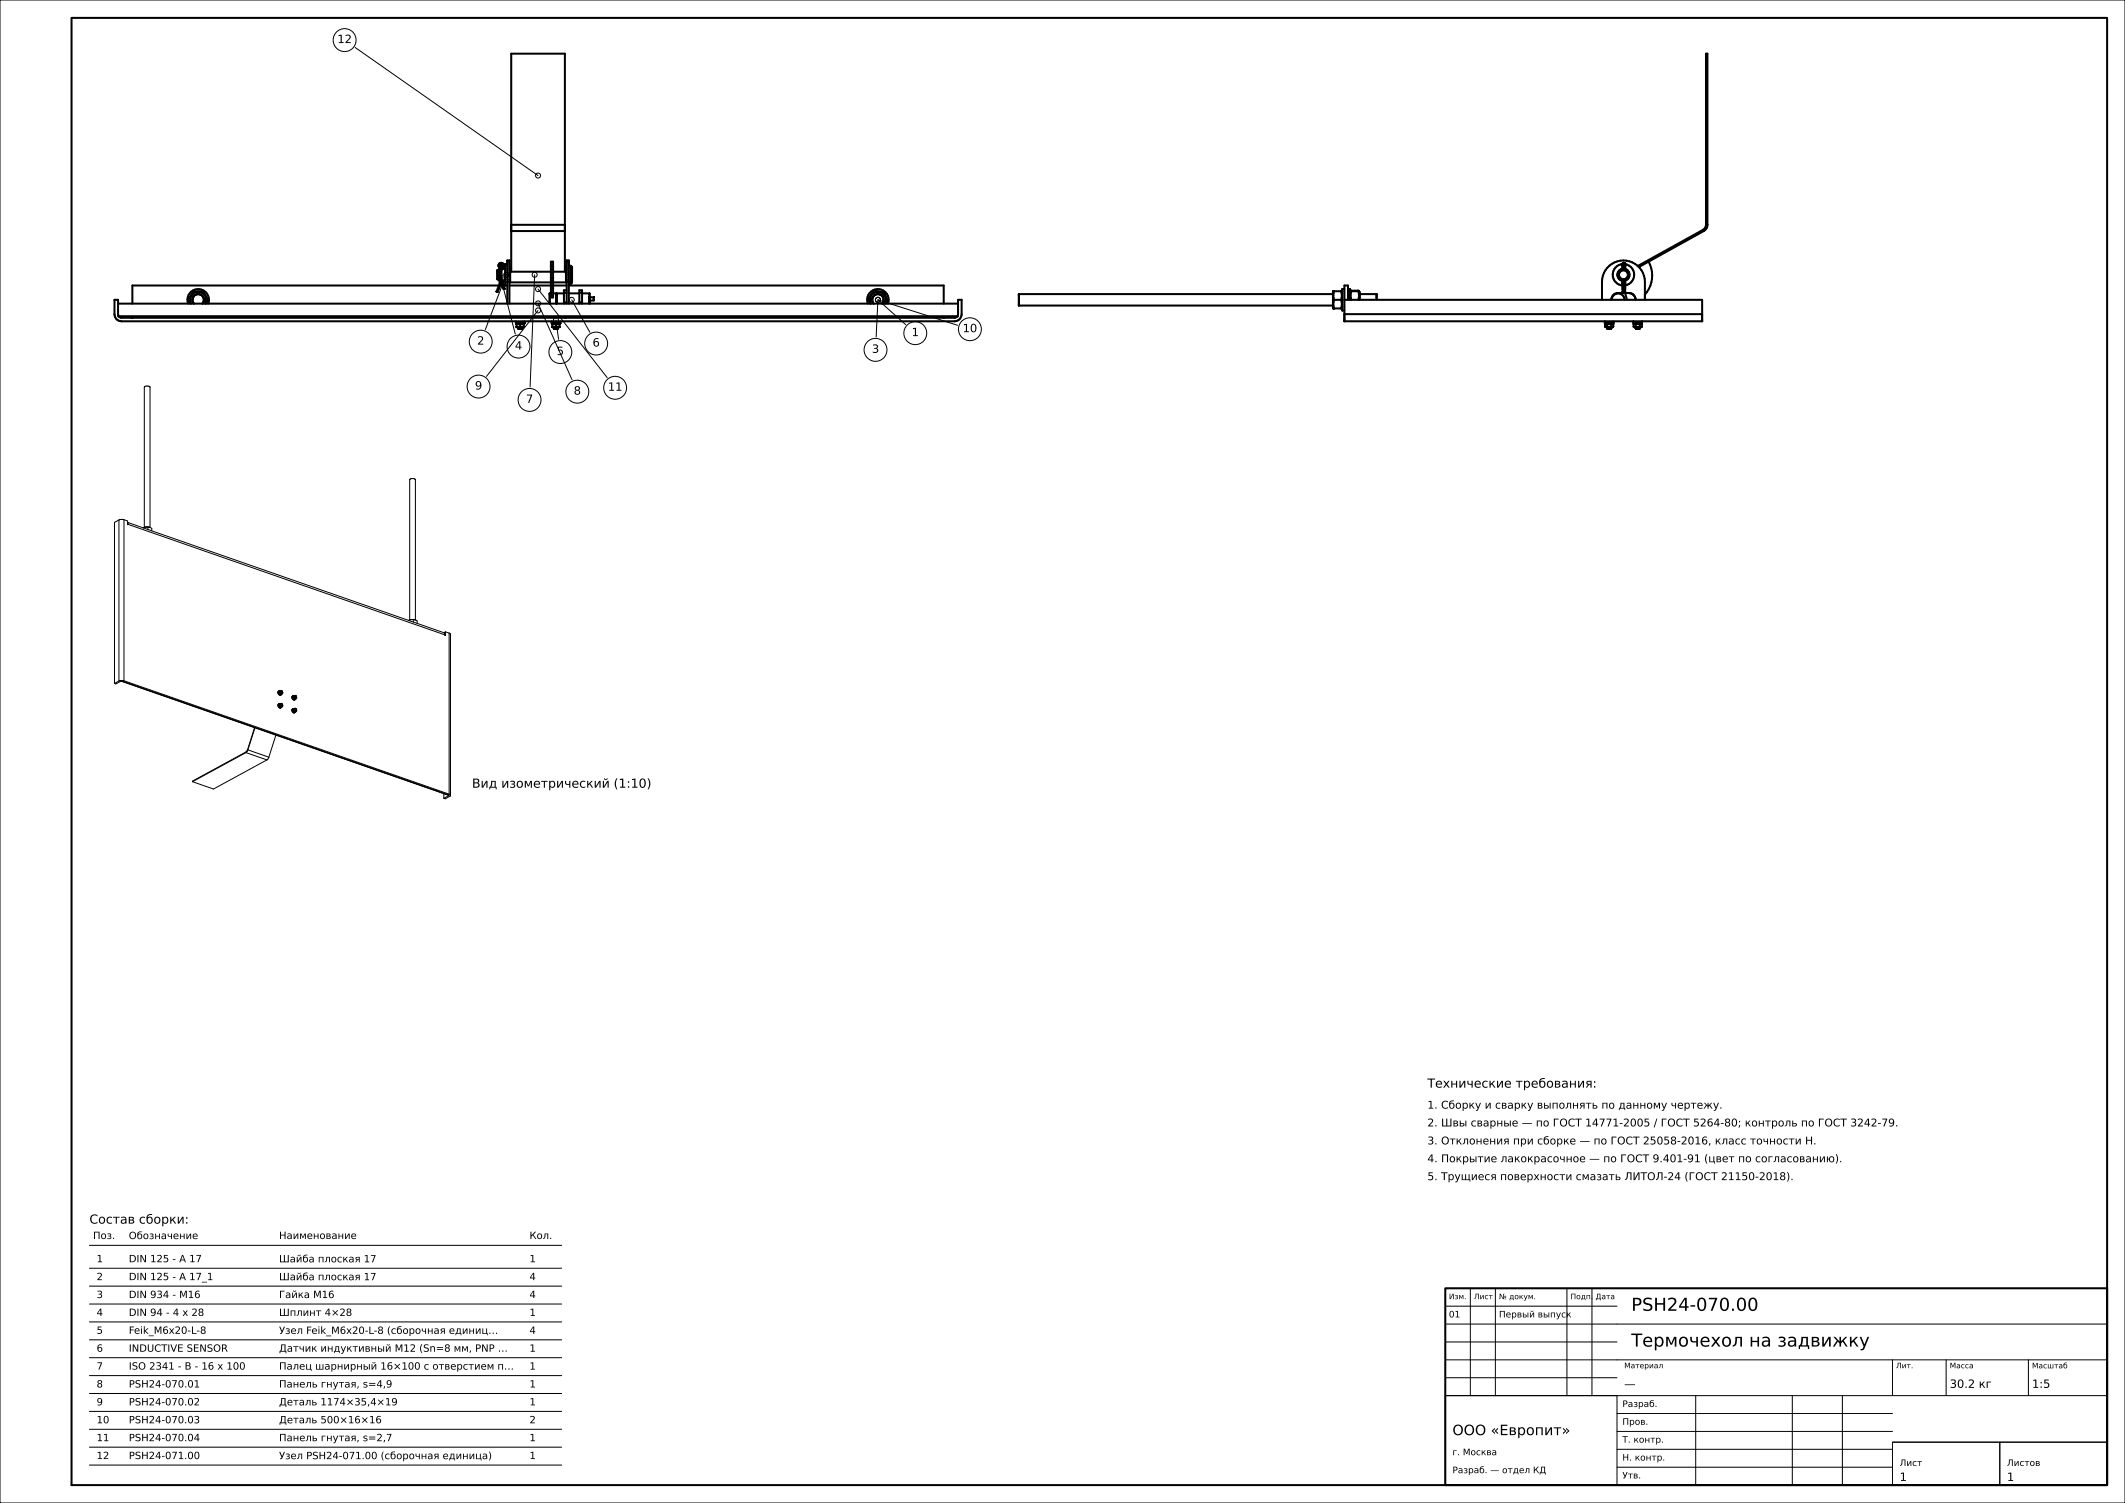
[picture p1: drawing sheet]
<svg xmlns="http://www.w3.org/2000/svg" width="594mm" height="420mm" viewBox="0 0 594 420" stroke-linecap="round" stroke-linejoin="round" font-family="sans-serif">
<g fill="none" stroke="#000" stroke-width=".28">
<path d="M0 0h594v420h-594zM99.3 13.3l51.1 35.8M139.9 77.5l4.1 15.9M141.5 76.8l-5.8 15.3M149.4 76.8l-1.2 31.4M150.4 84.8l9.5 21.4M150.4 86.7l-14.4 18.5M150.4 80.8l19.3 24.7M155.4 89.5l.7 5.3M159.8 83.8l5.1 9.1M245.4 83.8l7.8 6.9M245.4 83.8l-.5 10.4"/>
<path d="M245.4 83.8l22.3 7.1M40.3 108.2v39.2M40.4 108.1a1.24 1.24 0 0 1 1.5 0M40.4 108.1l-.1 .1M41.9 108.1v.1M41.9 108.2v39.2M33.2 145.3l-1.2 .7v45M33.2 145.3v45M34.7 145.2l1 .4v1M34.7 145.2l-1.5 .1M34.7 145.2v45M35.7 146l88.4 30.8 .3 .6"/>
<path d="M35.7 146l.1 .5M35.7 146.6h.1M35.8 146.6h.1M35.8 146.5v.1M35.8 146.5l88.6 30.9M35.8 146.5l-.1 .1M40.1 147.5h-.1M40.5 147.3l-.4 .2M40.5 147.3h.1M41.1 147.2l-.6 .1M41.8 147.3h-1.3M41.8 147.3h-.5v.7"/>
<path d="M41.8 147.3l.6 .3v.7M114.2 173.4h.1M114.5 173.2v-39.1a1.09 1.09 0 0 1 1.6 0v39.1M114.7 173.2l-.5 .2M115.3 173.1l-.6 .1M115.3 173.1h.2M115.3 173.1l.6 .1M115.5 173.1l.5 .1M115.5 173.1v.7M115.9 173.2h.1M116 173.2l.6 .3v.7M124.4 177.4v.1"/>
<path d="M124.4 177.5h.1M124.5 177.5h.1M124.5 176.6l-.3 .3M124.5 176.6v.9M124.5 176.6l1 .3M124.5 177.5h-.1M125.5 176.9l.4 .4v45M125.5 176.9v45M33.2 190.3l-1.2 .7M33.8 190.4l-1.4 .7-.4-.1M33.8 190.4h.5M33.8 190.3l91.7 32"/>
<path d="M34.2 190.4l91.1 31.7M34.7 190.2l90.8 31.7M34.7 190.2l-1.5 .1M77.8 197.1v.1M77.8 197v.2M77.8 193.4l.1 .5M77.8 193.4h.1M77.8 197.2l.2 .4M77.8 197.2l.2 .5M77.8 197h.1M77.8 197h.2M77.8 193.4h.2"/>
<path d="M77.8 197l.1 .1M77.8 193.4l.1 .1M77.8 196.9v.2M77.9 196.8l-.1 .2M77.9 193.5h.1M77.9 197.1h.1M77.9 193.2a.61 .61 0 0 0-.1 .7 .61 .61 0 0 0 .6 .3M77.9 197.1l.5 .6M77.9 193.5l.3 .5 .3 .1M77.9 196.8h.1M77.9 193.2l-.1 .2M77.9 193.9l.1 .1"/>
<path d="M78 196.7a.6 .6 0 0 0-.2 .8 .6 .6 0 0 0 .7 .3M78 193.1l-.2 .1M78 193.1l-.1 .1M78 197v.3M78 193.4v.3M78 196.7l-.1 .1M78 193.1l-.2 .3M78 197.3l.4 .4M78 193.2v.2M78 193.7l.4 .4M78 197.6l.3 .2M78 194l.3 .2"/>
<path d="M78 196.7h.1M78 193.1h.1M78 197.7l.3 .1M78 194.1l.3 .1M78.1 196.7h-.1M78.1 196.7l-.2 .1 .1-.1M78.1 193.1h-.1M78.1 193.1l-.2 .1 .1-.1M78.2 196.6l-.2 .4M78.2 197.2l.2 .2M78.2 196.6v.6M78.2 196.6l.4-.1 .2 .2"/>
<path d="M78.2 197.2l-.2 .1M78.2 193.6l.4 .4M78.2 193v.6M78.2 193l.4-.1 .2 .2 .2 .7M78.2 193l-.2 .2M78.2 193.6l-.2 .1M78.3 196.6l-.2 .1M78.3 193l-.2 .1M78.3 197.8h.1M78.3 194.2h.1M78.4 197.4l.2 .2-.2 .1M78.5 197.8h-.1"/>
<path d="M78.5 194.2h-.1M78.5 196.8v.3l.3 .2M78.5 193.2v.4h.3M78.5 196.8l.3 .4M78.6 193.1v.4l.2 .1M78.6 193.1l-.1 .1M78.6 197.7l-.1 .1M78.6 194.1l-.1 .1M78.6 194.1l-.3 .2M78.6 194l-.2 .1M78.6 196.9l.1 .1M78.6 196.8v.1"/>
<path d="M78.6 197.7h-.1M78.6 194.1h-.1M78.6 197.7l-.2 .1M78.6 194.1l-.2 .1M78.7 197v.1M78.7 196.6l-.4 .2 .2 .5M78.7 196.6l.1 .1M78.7 196.7l-.2 .1M78.7 196.7h.1M78.7 197.1l.2 .1M78.7 196.7l-.1 .1M78.7 193.1l-.1 .3 .3 .2"/>
<path d="M78.8 193.1a.33 .33 0 0 0-.5 .2 .33 .33 0 0 0 .3 .4 .33 .33 0 0 0 .4-.3M78.8 193.1l.1 .1M78.8 196.7l.1 .1M78.8 193.1h-.2M78.8 194l-.2 .1M78.8 196.7l.2 .5M78.8 197.2v.1M78.9 193.2h.1M78.9 196.8l.1 .1M78.9 193.2l.1 .1M78.9 197.1v.1M78.9 193.5v.1"/>
<path d="M79 197.2h-.2M79 193.3v.1M79 196.9v.1M79 196.9h.1M79 193.3h.1M79 197.1h-.1M79 193.5h-.1M79 197v.1M79 193.4v.1M79 197.1v.1M79 193.5l-.2 .1M79 197.2l-.2 .2-.3-.1"/>
<path d="M79 197.4l-.6 .3M79 197.4l-.4 .3M79 193.8l-.6 .3M79 193.8l-.4 .2M79 197.2v.2M81.7 194.8v.1M81.7 198.3l.1 .6M81.7 194.9l.5 .6M81.7 194.8h.1M81.7 195l.5 .6M81.7 198.3l.2 .1M81.7 194.7l.2 .1"/>
<path d="M81.7 198.3h.1M81.7 198.4h.1M81.7 194.6v.4M81.7 198.3l.1 .1M81.8 198.4v.5M81.8 194.6l-.1 .1M81.8 198.2l-.1 .1M81.8 194.5a.61 .61 0 0 0-.1 .8 .61 .61 0 0 0 .7 .2M81.8 198.1l-.1 .1M81.8 198.4h.1M81.8 194.8h.1M81.8 194.8l.5 .7"/>
<path d="M81.8 198.4l.3 .6 .3 .1M81.8 194.5v.1M81.8 198.9l.3 .2M81.8 194.6l-.1 .2M81.9 198.1l-.1 .1M81.9 194.8v.2M81.9 198.4v.2M81.9 194.5l-.1 .1M81.9 198.1l-.1 .3M81.9 198.6l.4 .4M81.9 195l.4 .4M81.9 198.1v.3"/>
<path d="M81.9 194.5h-.1M81.9 198.1h-.1M81.9 194.4l-.2 .2M81.9 198a.61 .61 0 0 0-.3 .8 .61 .61 0 0 0 .7 .4M82 194.4l-.1 .1M82 198l-.1 .1M82 194.4l-.2 .1M82 198l-.2 .1M82.1 199.1l.2 .1M82.1 198.5l.4 .4M82.1 198l.4-.1 .4 .4M82.1 194.4l-.2 .4"/>
<path d="M82.1 194.9l.4 .4-.2 .1M82.1 194.4v.5M82.1 194.4l.4-.1 .2 .2M82.1 194.9l-.2 .1M82.1 198v.5M82.1 198l-.2 .1M82.1 198.5l-.2 .1M82.2 194.4h-.2M82.2 198h-.2M82.3 195.5h.1M82.4 194.6v.3l.2 .2M82.4 199.2h-.1"/>
<path d="M82.4 194.5v.1M82.4 195.5h-.2M82.4 199.1l-.1 .1M82.5 194.5v.4h.4M82.5 198.1h.3M82.5 198.1v.3l.2 .2M82.5 194.5h-.1M82.5 198.1l-.2 .3 .3 .3M82.5 195.5h-.1M82.5 199.1h-.1M82.5 199.1l-.2 .1M82.5 198.9l-.2 .1"/>
<path d="M82.5 194.6l.3 .3M82.5 195.5l-.1 .1M82.5 194.5v.1M82.6 194.4a.37 .37 0 0 0-.3 .5 .37 .37 0 0 0 .6 .1M82.6 194.4l.1 .1M82.6 194.4l-.1 .1M82.6 194.5h-.1M82.6 198.1l-.1 .2 .3 .2M82.7 198a.39 .39 0 0 0-.5 .5 .39 .39 0 0 0 .6 .3M82.7 198v.1M82.7 194.5h.1M82.7 198.9l-.2 .2"/>
<path d="M82.7 195l-.1 .1M82.7 198.6l-.1 .1M82.7 194.5l.2 .2M82.8 194.5v.1M82.8 198.1v.1M82.8 195h-.1M82.8 198.6h-.1M82.8 194.6h.1M82.8 198.2h.1M82.8 194.6l.1 .1M82.8 198.2l.1 .1M82.8 194.9h.1"/>
<path d="M82.8 198.5h.1M82.8 198.7v.1M82.9 194.7v.1M82.9 198.3v.1M82.9 194.7h.1M82.9 198.3h.1M82.9 194.9h-.1M82.9 198.5h-.1M82.9 194.8v.1M82.9 194.9h.1M82.9 198.5l-.2 .1M82.9 194.8v.2"/>
<path d="M82.9 198.4v.1M82.9 195.2l-.4 .3M82.9 195.2l-.6 .2M82.9 194.7v.5M82.9 198.8l-.6 .2M82.9 198.3v.5M82.9 198.8l-.4 .1M82.9 198.5l-.1 .2M68.8 210.3l-15 8.1M68.8 210.1l-15 8.2v.1M68.8 210.1v.2M68.8 210.3l5.8 2.1"/>
<path d="M69.3 209.5l-.5 .8M69.3 209.5l5.9 2.1M71.2 203.3l-2 6.2-.4 .6M71.3 203.4l-2 6.1M74.6 212.4l-14.9 8.1-5.9-2.1M75.2 211.6l-.6 .8M77.1 205.4l-1.9 6.2M124.1 221.8v1.3M125.2 222.1l.2 .2-.1 .1M125.3 222.4l-1.2 .7M125.3 222.2v.2M125.5 221.9l.4 .4"/>
<path d="M125.9 222.3l-1.4 .9-.4-.1M25 348h132M25 354.4h132M25 359.4h132M411 360v30M418 360v30M438 360v30M445 360v30M25 364.4h132M25 369.4h132M25 374.4h132M25 379.4h132"/>
<path d="M404 380h185M404 375h48M404 370h185M404 365h48M529 380v10M544 380v10M567 380v10M25 384.4h132M25 389.4h132M25 394.4h132M25 399.4h132M404 390h48v25h-48z"/>
<path d="M404 390h185M404 385h48M452 400h77M452 395h77M474 390v25M501 390v25M515 390v25M25 404.4h132M25 409.4h132M452 410h77M452 405h77M529 403h30v12h-30z"/>
<path d="M529 403h60M559 403h30v12h-30z"/>
<circle cx="96.3" cy="11.2" r="3.2"/>
<circle cx="150.4" cy="49.1" r=".7"/>
<circle cx="139.9" cy="77.5" r=".7"/>
<circle cx="141.5" cy="76.8" r=".7"/>
<circle cx="149.4" cy="76.8" r=".7"/>
<circle cx="134.4" cy="95.5" r="3.2"/>
<circle cx="144.9" cy="96.9" r="3.2"/>
<circle cx="150.4" cy="86.7" r=".7"/>
<circle cx="150.4" cy="80.8" r=".7"/>
<circle cx="150.4" cy="84.8" r=".7"/>
<circle cx="155.4" cy="89.5" r=".7"/>
<circle cx="156.6" cy="98.4" r="3.2"/>
<circle cx="159.8" cy="83.8" r=".7"/>
<circle cx="166.6" cy="96" r="3.2"/>
<circle cx="244.7" cy="97.8" r="3.2"/>
<circle cx="245.4" cy="83.8" r=".7"/>
<circle cx="255.8" cy="93.1" r="3.2"/>
<circle cx="271.1" cy="92" r="3.2"/>
<circle cx="133.8" cy="108" r="3.2"/>
<circle cx="148" cy="111.8" r="3.2"/>
<circle cx="161.4" cy="109.4" r="3.2"/>
<circle cx="171.9" cy="108.4" r="3.2"/>
</g>
<g fill="none" stroke="#000" stroke-width=".56">
<path d="M20 5h569v410h-569zM139.4 74.6l.3 .5M139.4 74.6a.74 .74 0 0 1 .7-1.1 .74 .74 0 0 1 .6 1.1M139.4 79.8h-102.4v5M139.4 74.6h.1M139.6 75.2l-.6 .3v2.5l.6 .4M139.6 75.2v3.2M139.6 78.4h.1M139.6 75.2h.1M139.7 74.4l-.3 .2M139.7 74.4a.48 .48 0 0 1 .4-.7 .48 .48 0 0 1 .4 .7M139.7 74.4l.3 .6"/>
<path d="M139.7 75.1v4M139.7 79.1l-.9 2.4M139.7 79.1h.3M139.7 75.1h.1M139.7 79.1h.1M139.8 74a.37 .37 0 0 1 .5-.1 .37 .37 0 0 1 .1 .5l-.3 .7-.3-.7zM139.8 79.8h.6M140 75l-.3 .1M140 79.1l-1 2.5-.2-.1M140 75v4.1M140.2 78.3l.3 .1M140.2 75l.3 .1"/>
<path d="M140.2 79.1l.6 1.7M140.2 75v4.1M140.5 75.1h.1M140.5 79.1h-.1M140.5 75.1v.1M140.5 78.4v.7M140.5 79.1l.6 1.6-.4 .1-.6-1.7-1 2.5-.3-.1M140.5 79.1h-.3M140.5 78.4h.1M140.5 75.2h-.3M140.5 74.4l.2 .2M140.5 74.4l-.3 .6"/>
<path d="M140.6 78.4h.1M140.6 75.2h-.1M140.6 75.2h.1M140.6 78.4h.6M140.6 75.2h.6M140.7 74.6h.1M140.7 79.8h1.1M140.7 74.6l-.2 .5M141.8 73.8h-.6v6M141.8 78.8h.6M142.4 79.8h11.6M142.4 78.4h.2"/>
<path d="M142.4 75.2h.2M142.9 74.7h-.3v4.2h11.4M142.9 62.8h15M142.9 64.6h15M154 75.9h-11.1v-60.9h15v60.9h-3.3M154 73.1h.6v10h-.6zM154.6 79.8h3.8M157.9 74.7h.3v4.2h-3.6M158.2 78.4h.2M158.2 75.2h.2M158.4 78.8h.6M159 79.8h104.8v5"/>
<path d="M159 79.3h.6M159 74.3h.6M159.6 74.3v5M159.6 74.3l.3 .3v4.4l-.3 .3M453.4 75.2a1.6 1.6 0 0 0-1.2 1.6 1.6 1.6 0 0 0 1.2 1.5M453.4 78.3l.4 .1M453.4 78.3h.1M453.4 78.3l.1 3.3M453.5 75.2h-.1M453.5 75.1a1.7 1.7 0 0 0-1.4 1.7 1.7 1.7 0 0 0 1.4 1.7M453.5 73.8a3 3 0 0 0-2.7 3 3 3 0 0 0 2.7 3M453.5 75h.1"/>
<path d="M453.5 74.4h.8M453.5 79.1h.1M453.6 75h.1M453.6 79.1h.1M453.7 79.1h-.1M453.7 75v.1M453.7 79.1h.1M453.7 75.1h.1M453.8 75.1h.2M453.8 75.2h-.4M453.8 75.2a1.6 1.6 0 0 1 1.6 1.6 1.6 1.6 0 0 1-1.6 1.6M453.8 75.2h-.3"/>
<path d="M453.8 73.5l-.3 .2v1.5M453.8 73.5h.2M453.8 73.5v1.7M453.8 78.4v3.1M454 79.1h-.2M454 73.5l.3 .2v1.6M454 79.1h.1M454 73.5v1.7M454 78.4v3.1M454.1 75.1h-.1M454.1 79.1h.1M454.1 75.1h.1"/>
<path d="M454.2 79.1h.1M454.2 75h.1M454.3 75h-.1M454.3 79.1h.1M454.3 75h.1M454.3 75.2a1.7 1.7 0 0 1 1.2 1.6 1.7 1.7 0 0 1-1.2 1.6M454.3 73.8a3 3 0 0 1 2.5 3 3 3 0 0 1-2.5 2.9M454.3 78.3v3.3M460.8 73.1a8 8 0 0 1-1 9.2M476.9 62.8v-47.8h.4v47.8M476.9 62.8h.4M476.9 62.8a1.6 1.6 0 0 1-.8 1.4l-18.3 10.1"/>
<path d="M477.3 62.8l-.2 .8-.9 1-18.1 10M32 83.8h1v4.3l.4 .5 .6 .2h232.8l.6-.2 .4-.5v-4.3h1v4l-.2 .9-.6 .6-1.2 .5h-232.8l-1.2-.5-.7-1.1zM33 84.8h234.8M33 88.4h234.8M33.3 88.5h234.2M33.5 88.6h233.8M37 88.6v.2M52.6 84.8a3 3 0 0 1 2.8-4 3 3 0 0 1 2.8 4M53.2 84.8l-.6-1 1.4-2.4h2.8l1.4 2.4-.6 1M53.5 84.8a2.22 2.22 0 0 1 1.9-3.2 2.22 2.22 0 0 1 1.9 3.2M54 82.9a1.6 1.6 0 0 0 .2 1.9l-.4-1.1zM54.3 82.6a1.6 1.6 0 0 1 2.1-.1 1.6 1.6 0 0 1 .4 2"/>
<path d="M54.3 82.6l-.3 .3M56.8 84.5l-.2 .3M141.8 84.8v-12h.6v12M142.4 88.6l.6 .2M144.2 89.8v.3h2.4M144.2 90.1v.3h2.4M144.4 91.3h1M144.4 90.6h1M144.5 90.4v1h1.8v-1M144.8 91.7h1.2M144.8 91.4v.3M145.4 91.3h1"/>
<path d="M145.4 90.6h1M145.4 90.6v.7M146 91.4v.3M146.6 90.1h.1M146.6 90.2h.1M146.6 90.4h.1M146.6 90.2v.1M146.6 90.3h.1M146.6 90.3v.1M146.6 89.8v.5M154 82h-.4v2.8M154.2 90.1h2.4"/>
<path d="M154.2 89.8v.6h2.4M154.4 90.6h1M154.4 91.3h1M154.5 90.4v1h1.8v-1M154.6 82h.9v2.8M154.8 91.7h1.2M154.8 91.4v.3M155.4 90.6h1M155.4 91.3h1M155.4 90.6v.7M155.5 82.1h.1M156 91.4v.3"/>
<path d="M156.6 90.1h.1M156.6 90.2h.1M156.6 90.4h.1M156.6 90.2v.1M156.6 90.3h.1M156.6 89.8v.5M157.6 81.8h.8M157.6 84.5h.8M157.6 82h-2v2.8M158.4 88.6l-.6 .2M158.4 84.8v-12h.6v12M158.4 81.1h-.8v3.7"/>
<path d="M159 82h2.9M161.9 84.8v-3.7h.8v3.7M161.9 81.8h.8M161.9 84.5h.8M162.7 82h2.1v2.8M164.8 83h.1M164.8 84h.1M164.8 83l1.2 .1v.8l-1.2 .1M242.6 84.8a3 3 0 0 1 2.8-4 3 3 0 0 1 2.8 4M243.2 84.8l-.5-1.4 1.6-2.2 2.8 .4 1 2.5-.5 .7M243.5 84.8a2.22 2.22 0 0 1 1.9-3.2 2.22 2.22 0 0 1 1.9 3.2M244.3 82.6a1.6 1.6 0 0 0-.1 2.2 1.6 1.6 0 0 1 .6-2.5 1.6 1.6 0 0 1 2.2 1.3 1.6 1.6 0 0 0-1-1.3 1.6 1.6 0 0 0-1.7 .3z"/>
<path d="M247 83.6l-.4 1.2M263.8 88.6v.2M372.6 82.2h-87.8v3.2h87.8M372.9 83.8h2M372.9 81.4a3.5 3.5 0 0 0 0 2.4M372.9 83.8a3.5 3.5 0 0 0 0 2.4M374.9 81.4a3.5 3.5 0 0 1 0 2.4M374.9 83.8a3.5 3.5 0 0 1 0 2.4M375.2 81.6l-.1-.2h-2.4l-.1 .2 .1 4.6h2.4l.1-.2M375.8 83.8h100v6h-100v-10h1v4M375.8 80.8h-.6v6h.6M375.8 87.8h100"/>
<path d="M376.8 80.8h.6v3M377.5 81.4h2.4M377.5 81.4l-.1 .2M377.7 81.2l-.2 .2M377.7 81.2v.2M377.7 81.2h2M377.7 81.4a3.5 3.5 0 0 0 0 2.4M379.7 81.2l.3 .4v2.2M379.7 81.2v.2M379.7 81.4a3.5 3.5 0 0 1 0 2.4M380 82.2h4.8v1.6M447.8 83.8v-5a6 6 0 0 1 6-6 6 6 0 0 1 6 6v5"/>
<path d="M448.6 89.8v.3h2.4v-.3M448.6 90.1v.3h2.4v-.3M448.6 91.3l.3 .1 2.1-.1M448.6 90.6v.7M448.6 90.6h.6M448.6 91.3h.6M448.9 90.4l-.3 .2M449.2 91.7h1.2M449.2 91.4v.3M449.2 90.6h1.2M449.2 91.3h1.2M449.2 90.6v.7"/>
<path d="M450.4 90.6v.7M450.4 90.6h.6M450.4 91.3h.6M450.4 83.8l.2-.8 .5-.7 1.2-.4h3l.8 .2 .9 .9 .2 .8M450.4 91.4v.3M450.5 83.8a1.8 1.8 0 0 1 1.8-1.8 1.8 1.8 0 0 1 1.8 1.8M450.7 90.4l.3 .2M451 90.6v.7M453.5 81.6h.8M453.8 81.5l-.3 .1M453.8 81.5h.2M454 81.5l.3 .1"/>
<path d="M454.3 81.9l.5 1.9M456.6 89.8v.6h2.4v-.6M456.6 90.1h2.4M456.6 91.3l.3 .1 2.1-.1M456.6 90.6h.6M456.6 91.3h.6M456.6 90.6v.7M456.9 90.4l-.3 .2M457.2 91.7h1.2M457.2 91.4v.3M457.2 90.6h1.2M457.2 91.3h1.2"/>
<path d="M457.2 90.6v.7M458.4 90.6h.6M458.4 91.3h.6M458.4 90.6v.7M458.4 91.4v.3M458.7 90.4l.3 .2M459 90.6v.7M404 360h185v55h-185z"/>
<circle cx="453.8" cy="76.8" r="1.25"/>
</g>
<g font-size="5">
<text x="456" y="366.3">PSH24-070.00</text>
<text x="456" y="376.3">Термочехол на задвижку</text>
</g>
<text font-size="4" x="406" y="401">ООО «Европит»</text>
<g font-size="3.5">
<text x="131.9" y="220.1">Вид изометрический (1:10)</text>
<text x="399" y="303.9">Технические требования:</text>
<text x="25" y="341.9">Состав сборки:</text>
</g>
<g font-size="3.2">
<text x="94.3" y="12">12</text>
<text x="254.8" y="93.9">1</text>
<text x="269.1" y="92.8">10</text>
<text x="133.4" y="96.3">2</text>
<text x="143.9" y="97.7">4</text>
<text x="155.6" y="99.2">5</text>
<text x="165.6" y="96.8">6</text>
<text x="243.7" y="98.6">3</text>
<text x="132.8" y="108.9">9</text>
<text x="147" y="112.6">7</text>
<text x="160.4" y="110.3">8</text>
<text x="169.9" y="109.2">11</text>
<text x="454" y="387.8">—</text>
<text x="545" y="387.8">30.2 кг</text>
<text x="568" y="387.8">1:5</text>
<text x="531" y="413.8">1</text>
<text x="561" y="413.8">1</text>
</g>
<g font-size="3">
<text x="399" y="309.8">1. Сборку и сварку выполнять по данному чертежу.</text>
<text x="399" y="314.8">2. Швы сварные — по ГОСТ 14771-2005 / ГОСТ 5264-80; контроль по ГОСТ 3242-79.</text>
<text x="399" y="319.8">3. Отклонения при сборке — по ГОСТ 25058-2016, класс точности Н.</text>
<text x="399" y="324.8">4. Покрытие лакокрасочное — по ГОСТ 9.401-91 (цвет по согласованию).</text>
<text x="399" y="329.8">5. Трущиеся поверхности смазать ЛИТОЛ-24 (ГОСТ 21150-2018).</text>
</g>
<g font-size="2.8">
<text x="26" y="346.2">Поз.</text>
<text x="36" y="346.3">Обозначение</text>
<text x="78" y="346.2">Наименование</text>
<text x="148" y="346.2">Кол.</text>
<text x="27" y="352.7">1</text>
<text x="36" y="352.7">DIN 125 - A 17</text>
<text x="78" y="352.8">Шайба плоская 17</text>
<text x="148" y="352.7">1</text>
<text x="27" y="357.7">2</text>
<text x="36" y="357.7">DIN 125 - A 17_1</text>
<text x="78" y="357.8">Шайба плоская 17</text>
<text x="148" y="357.7">4</text>
<text x="27" y="362.7">3</text>
<text x="36" y="362.7">DIN 934 - M16</text>
<text x="78" y="362.7">Гайка М16</text>
<text x="148" y="362.7">4</text>
<text x="27" y="367.7">4</text>
<text x="36" y="367.7">DIN 94 - 4 x 28</text>
<text x="78" y="367.7">Шплинт 4×28</text>
<text x="148" y="367.7">1</text>
<text x="27" y="372.7">5</text>
<text x="27" y="377.7">6</text>
<text x="36" y="372.7">Feik_M6x20-L-8</text>
<text x="36" y="377.7">INDUCTIVE SENSOR</text>
<text x="78" y="372.8">Узел Feik_M6x20-L-8 (сборочная единиц…</text>
<text x="78" y="377.7">Датчик индуктивный M12 (Sn=8 мм, PNP …</text>
<text x="148" y="372.7">4</text>
<text x="148" y="377.7">1</text>
<text x="27" y="382.7">7</text>
<text x="36" y="382.7">ISO 2341 - B - 16 x 100</text>
<text x="78" y="382.7">Палец шарнирный 16×100 с отверстием п…</text>
<text x="148" y="382.7">1</text>
<text x="27" y="387.7">8</text>
<text x="36" y="387.7">PSH24-070.01</text>
<text x="78" y="387.7">Панель гнутая, s=4,9</text>
<text x="148" y="387.7">1</text>
<text x="27" y="392.7">9</text>
<text x="36" y="392.7">PSH24-070.02</text>
<text x="78" y="392.7">Деталь 1174×35,4×19</text>
<text x="148" y="392.7">1</text>
<text x="27" y="397.7">10</text>
<text x="36" y="397.7">PSH24-070.03</text>
<text x="78" y="397.7">Деталь 500×16×16</text>
<text x="148" y="397.7">2</text>
<text x="27" y="402.7">11</text>
<text x="27" y="407.7">12</text>
<text x="36" y="402.7">PSH24-070.04</text>
<text x="36" y="407.7">PSH24-071.00</text>
<text x="78" y="402.7">Панель гнутая, s=2,7</text>
<text x="78" y="407.8">Узел PSH24-071.00 (сборочная единица)</text>
<text x="148" y="402.7">1</text>
<text x="148" y="407.7">1</text>
</g>
<g font-size="2.5">
<text x="405" y="368.1">01</text>
<text x="419" y="368.1">Первый выпуск</text>
<text x="453.5" y="393.2">Разраб.</text>
<text x="453.5" y="398.1">Пров.</text>
<text x="406" y="406.6">г. Москва</text>
<text x="453.5" y="403.1">Т. контр.</text>
<text x="406" y="411.7">Разраб. — отдел КД</text>
<text x="453.5" y="408.1">Н. контр.</text>
<text x="453.5" y="413.1">Утв.</text>
<text x="531" y="409.6">Лист</text>
<text x="561" y="409.6">Листов</text>
</g>
<g font-size="2.1">
<text x="405" y="363">Изм.</text>
<text x="412" y="363">Лист</text>
<text x="419" y="363">№ докум.</text>
<text x="439" y="363">Подп.</text>
<text x="446" y="363">Дата</text>
<text x="454" y="382.3">Материал</text>
<text x="530" y="382.3">Лит.</text>
<text x="545" y="382.3">Масса</text>
<text x="568" y="382.4">Масштаб</text>
</g>
</svg>
